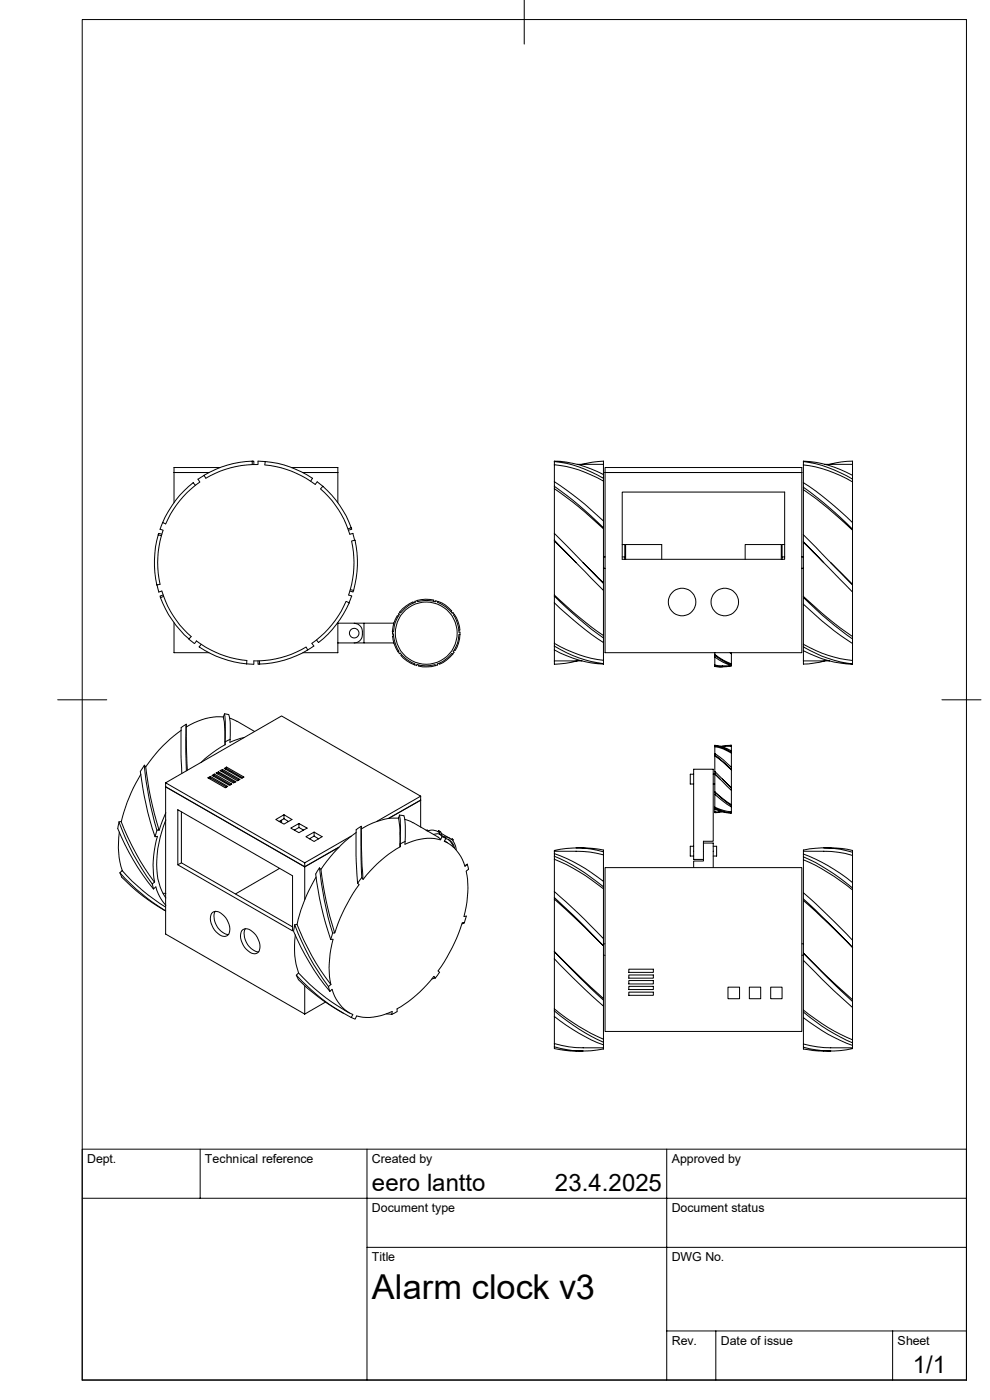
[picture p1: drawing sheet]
<svg xmlns="http://www.w3.org/2000/svg" width="210mm" height="297mm" viewBox="0 0 210 297" stroke-linecap="round" stroke-linejoin="round" font-family="sans-serif">
<g fill="none" stroke="#000" stroke-width=".21">
<path d="M17.4 4.1h187.6v288.7h-187.6zM111.2 0v9.4M46.7 99.2h-9.8v7.4M53.5 97.8h.3v.7M53.5 97.8a21.4 21.4 0 0 0-10.2 3l.3 .7a20.7 20.7 0 0 1 11.1-2.9M53.5 97.8v.7M56.2 98.6a20.8 20.8 0 0 1 10.7 4.2M56.3 97.9l-1.6-.1v.7M56.3 97.9a21.3 21.3 0 0 1 10 3.6l-.4 .6M56.3 97.9l-.1 .7M61.9 99.2h9.8v7.4M117.6 98.6a25.3 25.3 0 0 1 10.4 3.5"/>
<path d="M117.6 98.6v3.6M117.6 98.6v-.8a23.3 23.3 0 0 1 10.4 2.9M117.6 97.9a25.5 25.5 0 0 1 10.4 3.6M122.5 98.5h5.5M123.4 98.5l2.3-.5 2.3-.2v.7M128 98.5v2.2M128.4 99.2h41.7v1h-41.7zM170.4 97.9a27.6 27.6 0 0 1 10.4 3.7M170.4 98.6v-.8a23.6 23.6 0 0 1 10.4 3M170.4 98.6a26.4 26.4 0 0 1 10.4 3.6M170.4 98.6v3.8M175 98.5h5.8"/>
<path d="M176 98.5a18.4 18.4 0 0 1 4.8-.7v3M33.6 113.5l.6 .2M34 112.3l.6 .2M34.3 113.3l-.6-.1-.1 .3M34.5 110.9l-.5 1.4M34.5 110.9l.6 .2M34.6 112.5a21.3 21.3 0 0 0-.6 11.5l-.7 .1a22 22 0 0 1 .3-10.6M41.4 103l-.4-.6a21.3 21.3 0 0 0-6.5 8.5M42.4 102.3a21 21 0 0 0-7.3 8.9M43.3 100.9l-1.3 .8 .4 .5M44.3 100.2h-7.4M67.3 102.2l1.2 1"/>
<path d="M67.3 102.2l-.4 .5M68 103.7a20.6 20.6 0 0 1 6.2 9.7M68.5 103.2a21.6 21.6 0 0 1 6 8.8M68.5 103.2l-.5 .5M71.7 100.2h-7.5M74.5 112l.1 .3-.6 .2M74.5 112l-.6 .2M74.6 114.8a21.3 21.3 0 0 1-.6 11.4l.6 .2M74.6 114.8l.7-.2a22 22 0 0 1-.3 10.7M74.8 113.2l.4 1.4M74.9 113.2l-.6 .1M117.6 102.2a70.9 70.9 0 0 1 10.4 8.3"/>
<path d="M117.6 103.2a79.9 79.9 0 0 1 10.4 8.8M117.6 103.7a81.2 81.2 0 0 1 10.4 8.5M117.6 103.7v9.5M117.6 114.8l4.6 4.6M117.6 114.8v11.4M117.6 113.2l10.4 10.6M117.6 114.6l10.4 10.7M117.6 102.2v1.5M117.6 113.2v1.6M123.7 119.4l4.3 4.3M128 102.1v8.4M128 112.2v11.5"/>
<path d="M128 100.7v1.4M128 110.5v1.7M128 118.2h.4M128.4 100.2h41.7v38.3h-41.7zM132 115.5h.5v2.7M132 104.4h34.5v14.3h-34.5zM132 118.2h.5M132.5 118.2v.5M132.7 118.7v-3.2h7.7v3.2M158.1 118.7v-3.2h7.6v3.2M165.9 118.2v.5M165.9 118.2h.6"/>
<path d="M166.5 115.5h-.6v2.7M170.1 118.2h.3M170.4 103.4a80.9 80.9 0 0 1 10.4 8.9M170.4 102.4a68.6 68.6 0 0 1 10.4 8.5M170.4 103.9a82.1 82.1 0 0 1 10.4 8.6M170.4 103.9v9.6M170.4 114.9l10.4 10.7M170.4 113.5l10.4 10.6M170.4 114.9l4.4 4.5M170.4 115.1v11.4M170.4 102.4v1.5M170.4 113.5v1.4"/>
<path d="M176.2 119.4l4.6 4.6M180.8 102.2v8.7M180.8 112.5v11.5M180.8 100.8v1.4M180.8 110.9v1.6M33.3 124.1l.4 1.5 .6-.2a20.6 20.6 0 0 0 6.3 9.6l-.5 .6a22.5 22.5 0 0 1-6.1-8.8M34.6 126.2l-.6 .2v.4M34.7 126.5l-.7 .3M36.9 132.1v6.4h7.4M40 135.6l1.2 .9M41.7 136a20.8 20.8 0 0 0 10.7 4.1l-.1 .7a22.4 22.4 0 0 1-10.1-3.6l.5-.5M41.7 136l-.4 .5"/>
<path d="M65.3 137.9l-.4-.6a20.7 20.7 0 0 1-11.1 2.9v.7l-1.5-.1M65.3 137.9a21 21 0 0 1-10.2 3M66.5 137.1l-1.2 .8M71.7 132.1v6.4h-7.5M73.4 127.6a21 21 0 0 1-7.2 8.9l.4 .6M73.4 127.6l.7 .3a22.2 22.2 0 0 1-6.5 8.4l-.5-.5M74.3 125.1l.7 .2M74.6 126.4l-.6 1.5M75 125.3l-.1 .3-.6-.2M75.1 132.2a2.15 2.15 0 0 1 1.8 1.8 2.15 2.15 0 0 1-1.1 2.3l-.7 .1M77.2 132.2v4.2h6.4M77.2 136.4h-5.5"/>
<path d="M83.2 134.5h.3M83.3 134v.5M83.5 134.9h-.2a7.4 7.4 0 0 0 1.1 3.4M83.5 134.5l.3 1.9 .8 1.8-.2 .1M83.6 132.2h-11.9M84.5 138.3l.3 .4M84.5 130.3l.2 .1M84.7 138.7l.2-.1 1.4 1.3 1.7 .9M84.7 130.4l-.9 1.7-.3 1.9h-.3a6.8 6.8 0 0 1 1.1-3.4l.2 .1M84.8 129.9l-.3 .4M85.2 138.9l-.2 .1a7.2 7.2 0 0 0 2.9 2.1l.1-.3M87.7 127.9l-.1-.2a7.8 7.8 0 0 0-2.8 2.1l.2 .2"/>
<path d="M88 127.6l.1 .2-1.2 .5-1.9 1.7M88.5 127.4l-.5 .2M88.6 127.6l1.9-.2 1.9 .2 .1-.1 .4 .1M92 127.6v-.3a7.6 7.6 0 0 0-3.5 .1l.1 .2M95.7 129.8l.1-.2a6.3 6.3 0 0 0-2.9-2l-.1 .2 1.7 .9 1.4 1.4 .2-.2M96.1 130l.3 .4M96.3 138.4l-.3 .4M97.3 133.7h.3a7.2 7.2 0 0 0-1.2-3.4l-.2 .2 .8 1.7 .4 1.9h.2v.5M97.6 134.6a7 7 0 0 1-1 3.4l-.2-.1M97.6 134.6h-.2l-.4 1.9-.9 1.8 .3 .1M117.6 137.9v3l2.4-.2 2.5-.5M117.6 137.1a25.8 25.8 0 0 0 10.4 3.7"/>
<path d="M117.6 137.9a23.6 23.6 0 0 0 10.4 3v-.8M117.6 136.5a26.4 26.4 0 0 0 10.4 3.6M117.6 127.9v8.6M117.6 126.4a80.9 80.9 0 0 0 10.4 8.9M117.6 127.9a71.8 71.8 0 0 0 10.4 8.4M117.6 126.2a82.2 82.2 0 0 0 10.4 8.6M117.6 126.2v1.7M117.6 136.5v1.4M128 136.3v3.8M128 125.3v9.5M128 123.7v1.6M128 134.8v1.5"/>
<path d="M128 120.6h.4M151.6 138.9l1.8 1.1 1.8 .8M151.6 138.5v.5l1.8 1.2 1.8 .9M151.6 139.4a12.3 12.3 0 0 0 3.6 1.8M151.6 139.4v1.7M151.6 139v.4M154.9 138.5l.3 .2M155.2 138.5v2.8l-3.6-.2M170.1 120.6h.3M170.4 126.5a81.2 81.2 0 0 0 10.4 8.5M170.4 128.2a70.9 70.9 0 0 0 10.4 8.3M170.4 126.7a80 80 0 0 0 10.4 8.9"/>
<path d="M170.4 126.5v1.7M170.4 128.2v8.5M170.4 136.7a26 26 0 0 0 10.4 3.4M170.4 138a24.1 24.1 0 0 0 10.4 2.9v-.8M170.4 137.2a26.4 26.4 0 0 0 10.4 3.6M170.4 136.7v1.3M170.4 138v2.2M180.8 125.6v9.4M180.8 136.5v3.6M180.8 124v1.6M180.8 135v1.5M12.2 148.5h10.4"/>
<path d="M38.4 154.9a29.6 29.6 0 0 0-7.5 7.7M39.5 153.6l-1.1 .7v5.8l.2 4M47.4 152.1l.2-.6 .2 1.6v4.3M47.4 152.1a12.8 12.8 0 0 0-7.9 2.1M47.4 152.1l.2 1.7 .2 4.2M47.6 151.4l.9 .2a15.8 15.8 0 0 1 .3 5.9l3-1M47.8 158l-2.6 1.6-2.6 2.2M47.8 157.4v.6M48.7 152.4l1.5 .6M48.9 156.8l-1.1 .6M50.2 153l3.8 2.2M54.7 140.2v.7h.4"/>
<path d="M55 140.2l.1 .7M87.9 141l.5 .2M88.4 141v.2M88.5 141l1.9 .3 1.9-.3v.2M88.9 141.1l-.1 .2a7.6 7.6 0 0 0 3.5-.1M93.1 140.7l.1 .2a7.5 7.5 0 0 0 2.9-2.1l-.3-.2-1.9 1.7-1.1 .5v.3l-.5 .1M117.6 140.2h5.8M151.6 141.1v.2a7.6 7.6 0 0 0 3.4 0M151.6 141.3l.6 .2h1M151.6 158.2a5.6 5.6 0 0 1 3.6 1.1M151.6 158.2a8.1 8.1 0 0 1 3.6 1.4M151.6 158.2v.2a8.7 8.7 0 0 1 3.6 1.4"/>
<path d="M151.6 158.4v1.5M151.6 159.9l1.8 1.3 1.8 1.6M151.6 159.9v.3M152.8 158.3h2.4M154.9 158.1h.3M155.2 158.1v14.4M155.2 158.1l-2 .2M170.4 140.2v.7l1.2-.1 3.4-.6M170.4 140.2h5.6M199.8 148.5h8.3M25.2 174.4l.5-.1a55.1 55.1 0 0 0 7.1 12.9l-.5 .3a50.2 50.2 0 0 1-7.1-13.1zM25.3 174.4l-.3 1.4a49.9 49.9 0 0 0 7.6 12.8l.4-.4"/>
<path d="M25.3 176.5a18.1 18.1 0 0 0 .7 8.2M29.8 163.6a71.9 71.9 0 0 0 3.1 13.9M29.9 164.3a35.7 35.7 0 0 0-4.2 10M30.6 162.3l.3 .3a72.7 72.7 0 0 0 2.8 13.5h-.4a73.8 73.8 0 0 1-2.7-13.8zM30.6 162.3l-.8 1.3M33.3 176.1l-.4 1.4M33.4 177.5h-.5M33.4 177.4a20.7 20.7 0 0 0-.6 9.7M35.1 166.1l29.5 16.9v.9l-29.5-17zM35.1 166.1l24.6-14.2 29.5 17M35.2 173.9a22 22 0 0 0-1.5 13.4 9.6 9.6 0 0 0 1.5 3.2M35.2 172.4l-1.4 3.7"/>
<path d="M38.5 172.2v10.8l23.6 13.6M39.8 163.4l-.3-9.7-.1 5.8 .1 4M44.4 165.1l.2-.1 3.4 2M44.6 164.7l-.5 .3 3.7 2.1 .5-.3-3.7-2.1v.3M45.2 164.6l.3-.1 3.4 2M45.5 164.2l-.5 .3 3.7 2.1 .4-.3-3.6-2.1v.3M46.1 164.2l.3-.2 3.4 2M46.4 163.7l-.6 .3 3.7 2.1 .5-.2-3.6-2.2v.3M47.2 163.2l-.5 .3 3.7 2.2 .5-.3-3.7-2.2v.3M47.3 163.6l-.4 .1 .3-.2 3.4 2M47.8 163.2l.2-.2 3.5 2M48 162.7l-.4 .3 3.7 2.1 .4-.3-3.7-2.1v.3"/>
<path d="M48.6 163.6l.6 .1M59.5 174.1v.3M59.7 174v.5M60.2 172.8l1.7 1.1-1.7 .9-1.7-.9 1.7-1.1v.9l-1 .6M60.2 173.7l1 .6M63.4 174.7l1.8 1-1.8 1-1.7-1 1.7-1v.9l-1 .5M63.4 175.6l1 .5M66.6 176.5l1.7 1-1.7 1-1.7-1 1.7-1v.9l-1 .6M66.6 177.4l1 .6M71.9 179.7l-7.3 4.2M74.5 177.4l-9.9 5.6M75.6 176.6a30.8 30.8 0 0 0-7.5 7.8"/>
<path d="M76.6 175.3l.2 8.3 .2 2.9-.2-.3M76.6 175.3l-1 .7a89.3 89.3 0 0 0 .3 11.4l.3 .3a36.3 36.3 0 0 0-5.2 10.2M76.6 175.3v6.4l.2 4.5M84.5 173.6a13.9 13.9 0 0 0-7.8 2.3M84.8 172.9a28 28 0 0 1 .1 6.1M84.8 172.9l-.3 .7a28 28 0 0 1 .4 6v-.6M84.8 172.9l.9 .2a18.8 18.8 0 0 1 .2 6M84.9 179.7a26.1 26.1 0 0 0-7.9 6.9M85.9 173.8l1.7 .7M85.9 178.5l-1 .6M87.6 174.5l5.4 3.1M89.2 168.9v6.6"/>
<path d="M89.2 169.8l-6.7 3.8M89.2 168.9l-9.3 5.4M90.6 176.3l1.3-.2 1 .3M90.6 176.1h-.2M90.6 176.1v.2M91.9 177a1.27 1.27 0 0 1 1.9 .5M92.9 176.4h.1M93 176.2l.5 .3 .2 .7M93 176.2l.3 .3v.5l1.3 .8-.3 .6M93 176.2v.2l.3 .6M93.4 178.2a10.8 10.8 0 0 0-7.5 .9M93.6 176.8l1.8 1"/>
<path d="M93.8 177.5l.8 .3M93.8 177.5l-.3 .6-.5-.5M94.2 177.5l.9 .2 .7 .4 .2-.1M94.2 178.5a8.2 8.2 0 0 1 4.4 5.3M94.3 178.4l.7 .4M94.6 177.9a2.51 2.51 0 0 1 1.8 2M95.1 178.1l.4 .4 .6 1.2M96 178l.2 .2-.2 .2M96 178h-.3M96.1 178.4l.4 .8 .3 1.1M122.2 179.9l3.7 .1 2.1 .3v1.1M147.2 164.3h-.8v2h.8"/>
<path d="M147.2 179.5h-.8v2.1h.8M149.2 178.9h2.1v5.2M151.3 179.5h.7v2.1h-.7M151.3 166.3h.3M151.3 164.3h.3M151.6 171.2a9.4 9.4 0 0 0 3.6 1M151.6 171.2v.3a8.6 8.6 0 0 0 3.6 1M151.6 171.7a7.9 7.9 0 0 0 3.6 .8M151.6 171.7v.6M151.6 160.2l3.6 3M151.6 160.2v.2l1.8 1.3 1.8 1.6M151.6 160.4v3.3"/>
<path d="M151.6 163.7l3.6 3.5M151.6 164.2l3.6 3.5M151.6 164.2l1.1 1.1M151.6 168l3.6 2.7M151.6 164.2v3.8M151.6 168l1.8 1.6 1.8 1.3M151.6 168.5l3.6 2.7M151.6 168.5v2.7M151.6 163.7v.5M151.6 168.1v.4M151.6 171.5v.2M151.6 172.3h1.6"/>
<path d="M152.8 172.2l-1.2 .2v-.1M153.2 165.3l2 1.8M174.8 179.9l3.8 .1 2.2 .4v1.1M25.4 185.2a44.2 44.2 0 0 0 9.7 8.1 40.6 40.6 0 0 1-9.3-7.2zM25.9 184.7a41.6 41.6 0 0 0 9.2 7.7M25.9 184.7l-.5 .5M32.3 187.5l.3 1.1M33.1 188.1l.8 2.2 1.3 1.8M34.6 189.5h.6M38.5 183l-.8 .5v-11.7l24.4 14v11.7l-24.4-14M44.9 193.8a1.43 1.43 0 0 1 2.3 .2 3.8 3.8 0 0 1 1.3 4.2 1.43 1.43 0 0 1-2.3-.2 3.8 3.8 0 0 1-1.3-4.2zM45.7 193.3a3.8 3.8 0 0 0 1.8 4.7l1 .2"/>
<path d="M51.3 197.5a1.43 1.43 0 0 1 2.3 .2 3.8 3.8 0 0 1 1.3 4.2 1.43 1.43 0 0 1-2.3-.2 3.8 3.8 0 0 1-1.3-4.2zM52.1 197a3.8 3.8 0 0 0 1.8 4.7l1 .2M59.3 184.2l-9.3 5.5M62.5 196.2l-.2 1.4a51.5 51.5 0 0 0 7.7 12.7M62.7 198.3a16.7 16.7 0 0 0 .6 8.1M64.6 183.9l-29.5-17v31.3l29.5 16.9M64.6 183.9v6.9M67.1 186.1a33.7 33.7 0 0 0-4.1 10M67.8 184.1l-.8 1.3a68.1 68.1 0 0 0 3.1 13.9h.5M68.1 184.4a72.6 72.6 0 0 0 2.9 13.5M68.1 184.4l-.3-.2a71.3 71.3 0 0 0 2.8 13.8M70.6 198l-.5 1.3"/>
<path d="M70.7 199.3a21 21 0 0 0-.5 9.6M71 197.9l-.4 .1M76.8 186.2l-.9 1.2M98 195.8a35.4 35.4 0 0 1-5.1 10.2M98.1 195.7h.5l-.6 .3M98.5 194.4h.4l-.4 1.3M98.9 184.8a21 21 0 0 1-.5 9.6M99.1 183.3l.3 1.1-.5 .4M99.1 183.3l-.5 .3M99.1 183.3l-.4 .5M117.6 190.8l5.2 4.7 5.2 5.2M117.6 190.8v11.1"/>
<path d="M117.6 189.1a142 142 0 0 1 10.4 10M117.6 190.4l5.2 4.9 5.2 5.4M117.6 182.3a42.6 42.6 0 0 1 10.4 6.3M117.6 182.3v6.8M117.6 181.1a36.1 36.1 0 0 1 10.4 5.9M117.6 181.7a42 42 0 0 1 10.4 6.4M117.6 180.6a33.5 33.5 0 0 1 10.4 .8M117.6 180.6v.5M117.6 180.6v-.2a19.8 19.8 0 0 1 10.4 .3M117.6 181.1v1.2M117.6 189.1v1.7M128 188.6v10.5"/>
<path d="M128 187v1.6M128 181.4v5.6M128 199.1v1.6M128.4 184.1h41.7v34.7h-41.7zM149.2 182.3h-2v-19.1h4.1v15.3h-2.1v4.2h-2v1.4M170.4 181.8a44.4 44.4 0 0 1 10.4 6.6M170.4 181.2a36.9 36.9 0 0 1 10.4 6M170.4 182.4a45.1 45.1 0 0 1 10.4 6.4M170.4 182.4v7M170.4 180.6v.6M170.4 190.7l5.2 5 5.2 5.3M170.4 189.4l3.9 3.6 6.5 6.5"/>
<path d="M170.4 191.1l5.2 4.7 5.2 5.2M170.4 191.1v11.1M170.4 181.2v1.2M170.4 189.4v1.7M180.8 188.8v10.7M180.8 181.5v5.7M180.8 180.8a21 21 0 0 0-10.4-.5v.3a29.9 29.9 0 0 1 10.4 .9M180.8 187.2v1.6M180.8 199.5v1.5M62.9 206.9l.4-.5a43.6 43.6 0 0 0 10.8 8.5M62.9 206.9l.4 .9a42.9 42.9 0 0 0 9.6 7.2M62.9 206.9a40 40 0 0 0 11.6 9"/>
<path d="M64.6 209.1v6M69 212.6l-4.4 2.5M69.7 209.3l.3 1.1M70 210.3l.4-.4a8.2 8.2 0 0 0 4.4 5.3M70.2 208.9a51 51 0 0 1-7.2-12.8l-.5 .1a51.8 51.8 0 0 0 7.2 13.1M70.2 208.9l-.5 .4M74.5 215.9l.8 .3M74.8 215.3l-.3 .6M75.6 215.6l-.2 .6M82 215.1l1.1 .1M83.1 215.2l.1-.6a10.8 10.8 0 0 1-7.6 .9M84.2 214.1v.5l-1.1 .6"/>
<path d="M92 207.1a26.1 26.1 0 0 1-7.8 6.9M92.1 207.1l.2 .4-.6 .2M93 206l.2 .3-.9 1.2M117.6 214.5a42.9 42.9 0 0 0 10.4 6.6M117.6 215.6a38.1 38.1 0 0 0 10.4 6.1M117.6 214a43.5 43.5 0 0 0 10.4 6.5M117.6 203.4v10.6M117.6 215.6v5.8M117.6 201.9l5.2 5.3 5.2 5M117.6 203.4a155.9 155.9 0 0 0 10.4 10M117.6 201.9l6.5 6.4 3.9 3.5M117.6 201.9v1.5"/>
<path d="M117.6 214v1.6M117.6 201.9h.1M128 213.4v7.1M128 200.7v11.1M128 211.8v1.6M128 200.2h.4M128 202.6h.4M133.4 210.5h5.2v.7h-5.2zM133.4 209.3h5.2v.6h-5.2zM133.4 208h5.2v.7h-5.2zM133.4 205.6h5.2v.7h-5.2zM133.4 206.8h5.2v.7h-5.2z"/>
<path d="M154.4 209.4h2.5v2.5h-2.5zM159 209.4h2.4v2.5h-2.4zM163.5 209.4h2.4v2.5h-2.4zM170.1 200.2h.3M170.1 202.6h.3M170.4 202.2l5.2 5.1 5.2 4.8M170.4 203.8l6.6 6.4 3.8 3.5M170.4 202.2l5.2 5.3 5.2 5M170.4 202.2v1.6M170.4 203.8v10.5M170.4 214.3a41.1 41.1 0 0 0 10.4 6.3M170.4 215.9a36.1 36.1 0 0 0 10.4 5.9"/>
<path d="M170.4 214.7a40.6 40.6 0 0 0 10.4 6.5M170.4 214.3v1.6M170.4 215.9v5.6M180.8 201v11.1M180.8 213.7v6.9M180.8 212.1v1.6M180.8 201h.1M117.6 221.4a20.7 20.7 0 0 0 6.1 .9h4.3v.2a21 21 0 0 1-10.4-.4M117.6 221.4v1.1l3.5 .5h2.6M128 221.7v.6M128 220.5v1.2M170.4 221.5a30 30 0 0 0 10.4 .8"/>
<path d="M170.4 221.5v1l3.3 .5h2.5M170.4 222.2a21 21 0 0 0 10.4 .3v-.2M180.8 221.8v.5M180.8 220.6v1.2M17.4 254.2h187.6M42.5 243.8v10.4M77.9 243.8v49M141.4 243.8v49M205 243.8h-187.6v49M77.9 264.6h127.1M141.4 282.4h63.6M151.8 282.4v10.4"/>
<path d="M189.4 282.4v10.4"/>
<circle cx="75.1" cy="134.3" r="1.02"/>
<circle cx="90.4" cy="134.3" r="6.6"/>
<circle cx="144.7" cy="127.7" r="2.93"/>
<circle cx="153.8" cy="127.7" r="2.93"/>
</g>
<text font-size="7.3" x="78.9" y="275.6">Alarm clock v3</text>
<g font-size="5.1">
<text x="78.9" y="252.6">eero lantto</text>
<text x="117.7" y="252.6">23.4.2025</text>
<text x="193.6" y="291.4">1/1</text>
</g>
<g font-size="2.6">
<text x="18.5" y="246.7">Dept.</text>
<text x="43.5" y="246.7">Technical reference</text>
<text x="78.9" y="246.7">Created by</text>
<text x="142.5" y="246.7">Approved by</text>
<text x="78.9" y="257.1">Document type</text>
<text x="142.5" y="257.1">Document status</text>
<text x="78.9" y="267.5">Title</text>
<text x="142.5" y="267.5">DWG No.</text>
<text x="142.5" y="285.3">Rev.</text>
<text x="152.9" y="285.3">Date of issue</text>
<text x="190.4" y="285.3">Sheet</text>
</g>
</svg>
